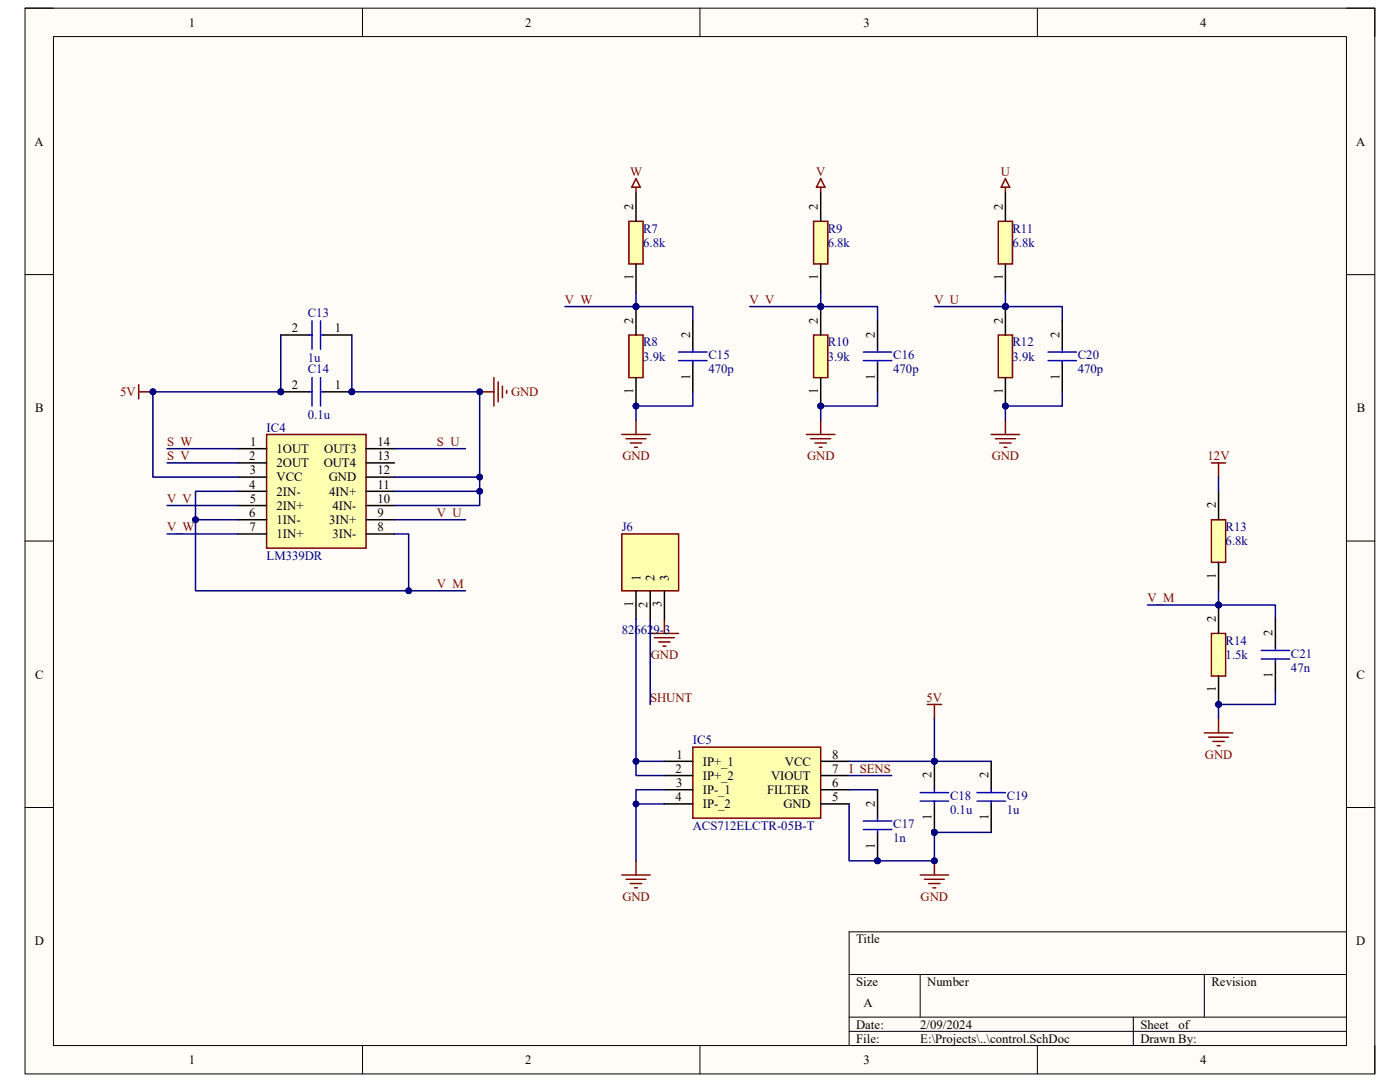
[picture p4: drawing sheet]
<svg xmlns="http://www.w3.org/2000/svg" width="279mm" height="216mm" viewBox="0 0 279 216" stroke-linecap="round" stroke-linejoin="round" font-family="sans-serif">
<path d="M5 1.6h269.4v212.7h-269.4z" fill-rule="evenodd" fill="#fffcf8"/>
<path d="M5 1.6h269.4v212.7h-269.4z" fill="none" stroke="#000" stroke-width=".2"/>
<path d="M10.7 7.3h258v201.3h-258z" fill-rule="evenodd" fill="#fffcf8"/>
<g fill="none" stroke="#000" stroke-width=".2">
<path d="M5 1.6h5.7M10.7 7.3h258v201.3h-258zM72.3 1.6v5.7M139.7 1.6v5.7M207 1.6v5.7M268.7 1.6h5.7v5.7M5 54.8h5.7M268.7 54.8h5.7M5 108h5.7M268.7 108h5.7M5 161.1h5.7M268.7 161.1h5.7"/>
<path d="M169.5 194.4h99.2M183.6 194.4v8.6M240.3 194.4v8.6M268.7 185.9h-99.2v22.7M72.3 208.6v5.7M139.7 208.6v5.7M169.5 203h99.2M169.5 205.8h99.2M207 208.6v5.7M226.2 203v5.6M274.4 208.6v5.7"/>
</g>
<path d="M53.2 86.7h19.9v22.7h-19.9z" fill-rule="evenodd" fill="#ffffb0"/>
<path d="M95.7 78.2h2.9M98.6 75.4v5.6M99.4 76.2v4M100.3 77.1v2.2M101.1 77.9v.6M53.2 86.7h19.9v22.7h-19.9z" fill="none" stroke="#800000" stroke-width=".3"/>
<g fill="none" stroke="#000" stroke-width=".3">
<path d="M47.5 89.5h5.7M47.5 92.4h5.7M47.5 95.2h5.7M47.5 98h5.7M73.1 89.5h5.6M73.1 92.4h5.6M73.1 95.2h5.6M73.1 98h5.6M47.5 100.9h5.7M47.5 103.7h5.7M47.5 106.5h5.7M73.1 100.9h5.6"/>
<path d="M73.1 103.7h5.6M73.1 106.5h5.6"/>
</g>
<circle cx="95.7" cy="78.2" r=".57" fill="#000080"/>
<circle cx="95.7" cy="78.2" r=".57" fill="none" stroke="#000080" stroke-width=".2"/>
<path d="M27.7 76.8v2.8M27.7 78.2h2.8" fill="none" stroke="#800000" stroke-width=".3"/>
<circle cx="30.5" cy="78.2" r=".57" fill="#000080"/>
<circle cx="30.5" cy="78.2" r=".57" fill="none" stroke="#000080" stroke-width=".2"/>
<g fill="none" stroke="#800000" stroke-width=".3">
<path d="M126.9 35.7l.9 1.7h-1.7zM126.9 37.4v1.1M163.8 35.7l.8 1.7h-1.7zM163.8 37.4v1.1M200.6 35.7l.9 1.7h-1.7zM200.6 37.4v1.1M124.1 86.7h5.7M124.9 87.5h4M125.8 88.4h2.3M126.6 89.2h.6M126.9 83.9v2.8M161 86.7h5.6"/>
<path d="M161.8 87.5h4M162.7 88.4h2.2M163.5 89.2h.6M163.8 83.9v2.8M197.8 86.7h5.7M198.7 87.5h3.9M199.5 88.4h2.3M200.4 89.2h.5M200.6 83.9v2.8M241.8 92.4h2.8M243.2 92.4v2.8M240.3 146.2h5.7"/>
<path d="M241.2 147.1h4M242.1 147.9h2.2M242.9 148.8h.6M243.2 143.4v2.8"/>
</g>
<path d="M138.3 149.1h25.5v14.2h-25.5z" fill-rule="evenodd" fill="#ffffb0"/>
<g fill="none" stroke="#800000" stroke-width=".3">
<path d="M138.3 149.1h25.5v14.2h-25.5zM185.1 140.6h2.8M186.5 140.6v2.8M124.1 174.6h5.7M124.9 175.5h4M125.8 176.3h2.3M126.6 177.2h.6M126.9 171.8v2.8M183.6 174.6h5.7M184.5 175.5h4M185.3 176.3h2.3M186.2 177.2h.6"/>
<path d="M186.5 171.8v2.8"/>
</g>
<path d="M132.6 151.9h5.7M132.6 154.7h5.7M132.6 157.6h5.7M163.8 151.9h5.7M163.8 154.7h5.7M163.8 157.6h5.7M132.6 160.4h5.7M163.8 160.4h5.7" fill="none" stroke="#000" stroke-width=".3"/>
<circle cx="186.5" cy="171.8" r=".57" fill="#000080"/>
<circle cx="186.5" cy="171.8" r=".57" fill="none" stroke="#000080" stroke-width=".2"/>
<path d="M129.8 126.4h5.6M130.6 127.2h4M131.5 128.1h2.2M132.3 128.9h.6M132.6 123.6v2.8" fill="none" stroke="#800000" stroke-width=".3"/>
<path d="M125.5 44.2h2.8v8.5h-2.8z" fill-rule="evenodd" fill="#ffffb0"/>
<path d="M125.5 44.2h2.8v8.5h-2.8z" fill="none" stroke="#800000" stroke-width=".3"/>
<path d="M126.9 38.5v5.7M126.9 52.7v5.6" fill="none" stroke="#000" stroke-width=".3"/>
<circle cx="126.9" cy="81" r=".57" fill="#000080"/>
<circle cx="126.9" cy="81" r=".57" fill="none" stroke="#000080" stroke-width=".2"/>
<circle cx="126.9" cy="61.2" r=".57" fill="#000080"/>
<circle cx="126.9" cy="61.2" r=".57" fill="none" stroke="#000080" stroke-width=".2"/>
<path d="M125.5 66.8h2.8v8.6h-2.8z" fill-rule="evenodd" fill="#ffffb0"/>
<path d="M125.5 66.8h2.8v8.6h-2.8z" fill="none" stroke="#800000" stroke-width=".3"/>
<path d="M126.9 75.4v5.6" fill="none" stroke="#000" stroke-width=".3"/>
<circle cx="126.9" cy="81" r=".57" fill="#000080"/>
<circle cx="126.9" cy="81" r=".57" fill="none" stroke="#000080" stroke-width=".2"/>
<path d="M126.9 61.2v5.6" fill="none" stroke="#000" stroke-width=".3"/>
<circle cx="126.9" cy="61.2" r=".57" fill="#000080"/>
<circle cx="126.9" cy="61.2" r=".57" fill="none" stroke="#000080" stroke-width=".2"/>
<circle cx="243.2" cy="140.6" r=".57" fill="#000080"/>
<circle cx="243.2" cy="140.6" r=".57" fill="none" stroke="#000080" stroke-width=".2"/>
<circle cx="243.2" cy="120.7" r=".57" fill="#000080"/>
<circle cx="243.2" cy="120.7" r=".57" fill="none" stroke="#000080" stroke-width=".2"/>
<path d="M241.8 126.4h2.8v8.5h-2.8z" fill-rule="evenodd" fill="#ffffb0"/>
<path d="M241.8 126.4h2.8v8.5h-2.8z" fill="none" stroke="#800000" stroke-width=".3"/>
<path d="M243.2 134.9v5.7" fill="none" stroke="#000" stroke-width=".3"/>
<circle cx="243.2" cy="140.6" r=".57" fill="#000080"/>
<circle cx="243.2" cy="140.6" r=".57" fill="none" stroke="#000080" stroke-width=".2"/>
<path d="M243.2 120.7v5.7" fill="none" stroke="#000" stroke-width=".3"/>
<circle cx="243.2" cy="120.7" r=".57" fill="#000080"/>
<circle cx="243.2" cy="120.7" r=".57" fill="none" stroke="#000080" stroke-width=".2"/>
<circle cx="163.8" cy="81" r=".57" fill="#000080"/>
<circle cx="163.8" cy="81" r=".57" fill="none" stroke="#000080" stroke-width=".2"/>
<circle cx="163.8" cy="61.2" r=".57" fill="#000080"/>
<circle cx="163.8" cy="61.2" r=".57" fill="none" stroke="#000080" stroke-width=".2"/>
<path d="M162.4 66.8h2.8v8.6h-2.8z" fill-rule="evenodd" fill="#ffffb0"/>
<path d="M162.4 66.8h2.8v8.6h-2.8z" fill="none" stroke="#800000" stroke-width=".3"/>
<path d="M163.8 75.4v5.6" fill="none" stroke="#000" stroke-width=".3"/>
<circle cx="163.8" cy="81" r=".57" fill="#000080"/>
<circle cx="163.8" cy="81" r=".57" fill="none" stroke="#000080" stroke-width=".2"/>
<path d="M163.8 61.2v5.6" fill="none" stroke="#000" stroke-width=".3"/>
<circle cx="163.8" cy="61.2" r=".57" fill="#000080"/>
<circle cx="163.8" cy="61.2" r=".57" fill="none" stroke="#000080" stroke-width=".2"/>
<circle cx="200.7" cy="81" r=".57" fill="#000080"/>
<circle cx="200.7" cy="81" r=".57" fill="none" stroke="#000080" stroke-width=".2"/>
<circle cx="200.7" cy="61.2" r=".57" fill="#000080"/>
<circle cx="200.7" cy="61.2" r=".57" fill="none" stroke="#000080" stroke-width=".2"/>
<path d="M199.2 66.8h2.9v8.6h-2.9z" fill-rule="evenodd" fill="#ffffb0"/>
<path d="M199.2 66.8h2.9v8.6h-2.9z" fill="none" stroke="#800000" stroke-width=".3"/>
<path d="M200.6 75.4v5.6" fill="none" stroke="#000" stroke-width=".3"/>
<circle cx="200.7" cy="81" r=".57" fill="#000080"/>
<circle cx="200.7" cy="81" r=".57" fill="none" stroke="#000080" stroke-width=".2"/>
<path d="M200.6 61.2v5.6" fill="none" stroke="#000" stroke-width=".3"/>
<circle cx="200.7" cy="61.2" r=".57" fill="#000080"/>
<circle cx="200.7" cy="61.2" r=".57" fill="none" stroke="#000080" stroke-width=".2"/>
<path d="M162.4 44.2h2.8v8.5h-2.8z" fill-rule="evenodd" fill="#ffffb0"/>
<path d="M162.4 44.2h2.8v8.5h-2.8z" fill="none" stroke="#800000" stroke-width=".3"/>
<path d="M163.8 38.5v5.7M163.8 52.7v5.6" fill="none" stroke="#000" stroke-width=".3"/>
<path d="M199.2 44.2h2.9v8.5h-2.9z" fill-rule="evenodd" fill="#ffffb0"/>
<path d="M199.2 44.2h2.9v8.5h-2.9z" fill="none" stroke="#800000" stroke-width=".3"/>
<path d="M200.6 38.5v5.7M200.6 52.7v5.6" fill="none" stroke="#000" stroke-width=".3"/>
<path d="M241.8 103.7h2.8v8.5h-2.8z" fill-rule="evenodd" fill="#ffffb0"/>
<path d="M241.8 103.7h2.8v8.5h-2.8z" fill="none" stroke="#800000" stroke-width=".3"/>
<path d="M243.2 98v5.7M243.2 112.2v5.7" fill="none" stroke="#000" stroke-width=".3"/>
<path d="M124.1 106.5h11.3v11.4h-11.3z" fill-rule="evenodd" fill="#ffffb0"/>
<path d="M124.1 106.5h11.3v11.4h-11.3z" fill="none" stroke="#800000" stroke-width=".3"/>
<path d="M126.9 117.9v5.7M129.8 117.9v5.7M132.6 117.9v5.7" fill="none" stroke="#000" stroke-width=".3"/>
<circle cx="186.5" cy="166.1" r=".57" fill="#000080"/>
<circle cx="186.5" cy="166.1" r=".57" fill="none" stroke="#000080" stroke-width=".2"/>
<circle cx="186.5" cy="151.9" r=".57" fill="#000080"/>
<circle cx="186.5" cy="151.9" r=".57" fill="none" stroke="#000080" stroke-width=".2"/>
<path d="M186.5 160.4v5.7" fill="none" stroke="#000" stroke-width=".3"/>
<circle cx="186.5" cy="166.1" r=".57" fill="#000080"/>
<circle cx="186.5" cy="166.1" r=".57" fill="none" stroke="#000080" stroke-width=".2"/>
<path d="M186.5 151.9v5.7" fill="none" stroke="#000" stroke-width=".3"/>
<circle cx="186.5" cy="151.9" r=".57" fill="#000080"/>
<circle cx="186.5" cy="151.9" r=".57" fill="none" stroke="#000080" stroke-width=".2"/>
<path d="M183.6 159.9h5.7M183.6 158.2h5.7M186.5 157.6v.6M186.5 159.9v.5M195 159.9h5.6M195 158.2h5.6M197.8 157.6v.6M197.8 159.9v.5" fill="none" stroke="#00f" stroke-width=".3"/>
<path d="M197.8 151.9v5.7M197.8 160.4v5.7" fill="none" stroke="#000" stroke-width=".3"/>
<circle cx="70.2" cy="78.2" r=".57" fill="#000080"/>
<circle cx="70.2" cy="78.2" r=".57" fill="none" stroke="#000080" stroke-width=".2"/>
<circle cx="56" cy="78.2" r=".57" fill="#000080"/>
<circle cx="56" cy="78.2" r=".57" fill="none" stroke="#000080" stroke-width=".2"/>
<path d="M64.5 78.2h5.7" fill="none" stroke="#000" stroke-width=".3"/>
<circle cx="70.2" cy="78.2" r=".57" fill="#000080"/>
<circle cx="70.2" cy="78.2" r=".57" fill="none" stroke="#000080" stroke-width=".2"/>
<path d="M56 78.2h5.7" fill="none" stroke="#000" stroke-width=".3"/>
<circle cx="56" cy="78.2" r=".57" fill="#000080"/>
<circle cx="56" cy="78.2" r=".57" fill="none" stroke="#000080" stroke-width=".2"/>
<path d="M61.7 78.2h.6M61.7 66.8h.6M62.3 64v5.7M62.3 75.4v5.6M64 64v5.7M64 75.4v5.6M64 78.2h.5M64 66.8h.5" fill="none" stroke="#00f" stroke-width=".3"/>
<path d="M56 66.8h5.7M64.5 66.8h5.7" fill="none" stroke="#000" stroke-width=".3"/>
<path d="M186.5 61.2h14.1" fill="none" stroke="#000080" stroke-width=".3"/>
<circle cx="200.7" cy="61.2" r=".57" fill="#000080"/>
<circle cx="200.7" cy="61.2" r=".57" fill="none" stroke="#000080" stroke-width=".2"/>
<path d="M47.5 98h-8.5v5.7" fill="none" stroke="#000080" stroke-width=".3"/>
<circle cx="39" cy="103.7" r=".57" fill="#000080"/>
<circle cx="39" cy="103.7" r=".57" fill="none" stroke="#000080" stroke-width=".2"/>
<path d="M33.4 106.5h14.1M33.4 100.9h14.1M78.7 106.5h2.9v11.4M78.7 103.7h14.2" fill="none" stroke="#000080" stroke-width=".3"/>
<circle cx="81.6" cy="117.9" r=".57" fill="#000080"/>
<circle cx="81.6" cy="117.9" r=".57" fill="none" stroke="#000080" stroke-width=".2"/>
<path d="M47.5 103.7h-8.5v14.2h53.9" fill="none" stroke="#000080" stroke-width=".3"/>
<circle cx="81.6" cy="117.9" r=".57" fill="#000080"/>
<circle cx="81.6" cy="117.9" r=".57" fill="none" stroke="#000080" stroke-width=".2"/>
<circle cx="39" cy="103.7" r=".57" fill="#000080"/>
<circle cx="39" cy="103.7" r=".57" fill="none" stroke="#000080" stroke-width=".2"/>
<path d="M149.6 61.2h14.2M33.4 89.5h14.1M33.4 92.4h14.1M78.7 89.5h14.2" fill="none" stroke="#000080" stroke-width=".3"/>
<circle cx="163.8" cy="61.2" r=".57" fill="#000080"/>
<circle cx="163.8" cy="61.2" r=".57" fill="none" stroke="#000080" stroke-width=".2"/>
<path d="M229 120.7h14.2" fill="none" stroke="#000080" stroke-width=".3"/>
<circle cx="243.2" cy="120.7" r=".57" fill="#000080"/>
<circle cx="243.2" cy="120.7" r=".57" fill="none" stroke="#000080" stroke-width=".2"/>
<path d="M243.2 120.7h11.3v2.9" fill="none" stroke="#000080" stroke-width=".3"/>
<circle cx="243.2" cy="120.7" r=".57" fill="#000080"/>
<circle cx="243.2" cy="120.7" r=".57" fill="none" stroke="#000080" stroke-width=".2"/>
<path d="M200.6 58.3v2.9" fill="none" stroke="#000080" stroke-width=".3"/>
<circle cx="200.7" cy="61.2" r=".57" fill="#000080"/>
<circle cx="200.7" cy="61.2" r=".57" fill="none" stroke="#000080" stroke-width=".2"/>
<path d="M200.6 61.2h11.4v2.8" fill="none" stroke="#000080" stroke-width=".3"/>
<circle cx="200.7" cy="61.2" r=".57" fill="#000080"/>
<circle cx="200.7" cy="61.2" r=".57" fill="none" stroke="#000080" stroke-width=".2"/>
<path d="M163.8 58.3v2.9" fill="none" stroke="#000080" stroke-width=".3"/>
<circle cx="163.8" cy="61.2" r=".57" fill="#000080"/>
<circle cx="163.8" cy="61.2" r=".57" fill="none" stroke="#000080" stroke-width=".2"/>
<path d="M163.8 61.2h11.3v2.8" fill="none" stroke="#000080" stroke-width=".3"/>
<circle cx="163.8" cy="61.2" r=".57" fill="#000080"/>
<circle cx="163.8" cy="61.2" r=".57" fill="none" stroke="#000080" stroke-width=".2"/>
<path d="M126.9 58.3v2.9" fill="none" stroke="#000080" stroke-width=".3"/>
<circle cx="126.9" cy="61.2" r=".57" fill="#000080"/>
<circle cx="126.9" cy="61.2" r=".57" fill="none" stroke="#000080" stroke-width=".2"/>
<path d="M112.7 61.2h14.2" fill="none" stroke="#000080" stroke-width=".3"/>
<circle cx="126.9" cy="61.2" r=".57" fill="#000080"/>
<circle cx="126.9" cy="61.2" r=".57" fill="none" stroke="#000080" stroke-width=".2"/>
<path d="M126.9 61.2h11.4v2.8" fill="none" stroke="#000080" stroke-width=".3"/>
<circle cx="126.9" cy="61.2" r=".57" fill="#000080"/>
<circle cx="126.9" cy="61.2" r=".57" fill="none" stroke="#000080" stroke-width=".2"/>
<path d="M126.9 123.6v28.3h5.7" fill="none" stroke="#000080" stroke-width=".3"/>
<circle cx="126.9" cy="151.9" r=".57" fill="#000080"/>
<circle cx="126.9" cy="151.9" r=".57" fill="none" stroke="#000080" stroke-width=".2"/>
<path d="M126.9 151.9v2.8h5.7" fill="none" stroke="#000080" stroke-width=".3"/>
<circle cx="126.9" cy="151.9" r=".57" fill="#000080"/>
<circle cx="126.9" cy="151.9" r=".57" fill="none" stroke="#000080" stroke-width=".2"/>
<path d="M132.6 157.6h-5.7v2.8h5.7" fill="none" stroke="#000080" stroke-width=".3"/>
<circle cx="126.9" cy="160.4" r=".57" fill="#000080"/>
<circle cx="126.9" cy="160.4" r=".57" fill="none" stroke="#000080" stroke-width=".2"/>
<path d="M126.9 160.4v11.4" fill="none" stroke="#000080" stroke-width=".3"/>
<circle cx="126.9" cy="160.4" r=".57" fill="#000080"/>
<circle cx="126.9" cy="160.4" r=".57" fill="none" stroke="#000080" stroke-width=".2"/>
<path d="M186.5 166.1v5.7" fill="none" stroke="#000080" stroke-width=".3"/>
<circle cx="186.5" cy="166.1" r=".57" fill="#000080"/>
<circle cx="186.5" cy="166.1" r=".57" fill="none" stroke="#000080" stroke-width=".2"/>
<circle cx="186.5" cy="171.8" r=".57" fill="#000080"/>
<circle cx="186.5" cy="171.8" r=".57" fill="none" stroke="#000080" stroke-width=".2"/>
<path d="M243.2 95.2v2.8M243.2 117.9v2.8M169.5 157.6h5.6M169.5 154.7h8.5" fill="none" stroke="#000080" stroke-width=".3"/>
<circle cx="243.2" cy="120.7" r=".57" fill="#000080"/>
<circle cx="243.2" cy="120.7" r=".57" fill="none" stroke="#000080" stroke-width=".2"/>
<path d="M138.3 78.2v2.8h-11.4v2.9M129.8 123.6v17" fill="none" stroke="#000080" stroke-width=".3"/>
<circle cx="126.9" cy="81" r=".57" fill="#000080"/>
<circle cx="126.9" cy="81" r=".57" fill="none" stroke="#000080" stroke-width=".2"/>
<path d="M175.1 78.2v2.8h-11.3v2.9" fill="none" stroke="#000080" stroke-width=".3"/>
<circle cx="163.8" cy="81" r=".57" fill="#000080"/>
<circle cx="163.8" cy="81" r=".57" fill="none" stroke="#000080" stroke-width=".2"/>
<path d="M212 78.2v2.8h-11.4v2.9" fill="none" stroke="#000080" stroke-width=".3"/>
<circle cx="200.7" cy="81" r=".57" fill="#000080"/>
<circle cx="200.7" cy="81" r=".57" fill="none" stroke="#000080" stroke-width=".2"/>
<path d="M254.5 137.7v2.9h-11.3v2.8" fill="none" stroke="#000080" stroke-width=".3"/>
<circle cx="243.2" cy="140.6" r=".57" fill="#000080"/>
<circle cx="243.2" cy="140.6" r=".57" fill="none" stroke="#000080" stroke-width=".2"/>
<path d="M186.5 143.4v8.5h-17" fill="none" stroke="#000080" stroke-width=".3"/>
<circle cx="186.5" cy="151.9" r=".57" fill="#000080"/>
<circle cx="186.5" cy="151.9" r=".57" fill="none" stroke="#000080" stroke-width=".2"/>
<path d="M186.5 151.9h11.3" fill="none" stroke="#000080" stroke-width=".3"/>
<circle cx="186.5" cy="151.9" r=".57" fill="#000080"/>
<circle cx="186.5" cy="151.9" r=".57" fill="none" stroke="#000080" stroke-width=".2"/>
<path d="M186.5 166.1h11.3" fill="none" stroke="#000080" stroke-width=".3"/>
<circle cx="186.5" cy="166.1" r=".57" fill="#000080"/>
<circle cx="186.5" cy="166.1" r=".57" fill="none" stroke="#000080" stroke-width=".2"/>
<path d="M56 66.8v11.4" fill="none" stroke="#000080" stroke-width=".3"/>
<circle cx="56" cy="78.2" r=".57" fill="#000080"/>
<circle cx="56" cy="78.2" r=".57" fill="none" stroke="#000080" stroke-width=".2"/>
<path d="M70.2 66.8v11.4" fill="none" stroke="#000080" stroke-width=".3"/>
<circle cx="70.2" cy="78.2" r=".57" fill="#000080"/>
<circle cx="70.2" cy="78.2" r=".57" fill="none" stroke="#000080" stroke-width=".2"/>
<path d="M30.5 78.2h25.5" fill="none" stroke="#000080" stroke-width=".3"/>
<circle cx="56" cy="78.2" r=".57" fill="#000080"/>
<circle cx="56" cy="78.2" r=".57" fill="none" stroke="#000080" stroke-width=".2"/>
<circle cx="30.5" cy="78.2" r=".57" fill="#000080"/>
<circle cx="30.5" cy="78.2" r=".57" fill="none" stroke="#000080" stroke-width=".2"/>
<path d="M30.5 78.2v17h17" fill="none" stroke="#000080" stroke-width=".3"/>
<circle cx="30.5" cy="78.2" r=".57" fill="#000080"/>
<circle cx="30.5" cy="78.2" r=".57" fill="none" stroke="#000080" stroke-width=".2"/>
<path d="M70.2 78.2h25.5v17h-17" fill="none" stroke="#000080" stroke-width=".3"/>
<circle cx="70.2" cy="78.2" r=".57" fill="#000080"/>
<circle cx="70.2" cy="78.2" r=".57" fill="none" stroke="#000080" stroke-width=".2"/>
<circle cx="95.7" cy="78.2" r=".57" fill="#000080"/>
<circle cx="95.7" cy="78.2" r=".57" fill="none" stroke="#000080" stroke-width=".2"/>
<circle cx="95.7" cy="95.2" r=".57" fill="#000080"/>
<circle cx="95.7" cy="95.2" r=".57" fill="none" stroke="#000080" stroke-width=".2"/>
<path d="M95.7 95.2v2.8" fill="none" stroke="#000080" stroke-width=".3"/>
<circle cx="95.7" cy="98" r=".57" fill="#000080"/>
<circle cx="95.7" cy="98" r=".57" fill="none" stroke="#000080" stroke-width=".2"/>
<circle cx="95.7" cy="95.2" r=".57" fill="#000080"/>
<circle cx="95.7" cy="95.2" r=".57" fill="none" stroke="#000080" stroke-width=".2"/>
<path d="M78.7 98h17v2.9h-17" fill="none" stroke="#000080" stroke-width=".3"/>
<circle cx="95.7" cy="98" r=".57" fill="#000080"/>
<circle cx="95.7" cy="98" r=".57" fill="none" stroke="#000080" stroke-width=".2"/>
<path d="M138.3 64v5.7M138.3 72.5v5.7M175.1 64v5.7M175.1 72.5v5.7M212 64v5.7M212 72.5v5.7M254.5 123.6v5.6M254.5 132.1v5.6" fill="none" stroke="#000" stroke-width=".3"/>
<g fill="none" stroke="#00f" stroke-width=".3">
<path d="M135.4 72h5.7M135.4 70.2h5.7M138.3 69.7v.5M138.3 72v.5M172.3 72h5.7M172.3 70.3h5.7M175.1 69.7v.6M175.1 72v.5M209.2 72h5.6M209.2 70.3h5.6M212 69.7v.6M212 72v.5"/>
<path d="M251.7 131.5h5.7M251.7 129.8h5.7M254.5 129.2v.6M254.5 131.5v.6"/>
</g>
<circle cx="175.1" cy="171.8" r=".57" fill="#000080"/>
<circle cx="175.1" cy="171.8" r=".57" fill="none" stroke="#000080" stroke-width=".2"/>
<path d="M175.1 166.1v5.7" fill="none" stroke="#000" stroke-width=".3"/>
<circle cx="175.1" cy="171.8" r=".57" fill="#000080"/>
<circle cx="175.1" cy="171.8" r=".57" fill="none" stroke="#000080" stroke-width=".2"/>
<path d="M175.1 157.6v5.7" fill="none" stroke="#000" stroke-width=".3"/>
<path d="M172.3 165.5h5.7M172.3 163.8h5.7M175.1 163.3v.5M175.1 165.5v.6" fill="none" stroke="#00f" stroke-width=".3"/>
<path d="M169.5 160.4v11.4h17" fill="none" stroke="#000080" stroke-width=".3"/>
<circle cx="175.1" cy="171.8" r=".57" fill="#000080"/>
<circle cx="175.1" cy="171.8" r=".57" fill="none" stroke="#000080" stroke-width=".2"/>
<circle cx="186.5" cy="171.8" r=".57" fill="#000080"/>
<circle cx="186.5" cy="171.8" r=".57" fill="none" stroke="#000080" stroke-width=".2"/>
<g font-size="2.5">
<text x="37.7" y="5.3">1</text>
<text x="104.8" y="5.3">2</text>
<text x="172.3" y="5.3">3</text>
<text x="239.5" y="5.3">4</text>
<text x="6.9" y="29.1">A</text>
<text x="270.6" y="29.1">A</text>
<text x="126.4" y="41.9" transform="rotate(-90 126.4 41.9)">2</text>
<text x="163.2" y="41.9" transform="rotate(-90 163.2 41.9)">2</text>
<text x="200.1" y="41.9" transform="rotate(-90 200.1 41.9)">2</text>
<text x="126.4" y="55.9" transform="rotate(-90 126.4 55.9)">1</text>
<text x="163.2" y="55.9" transform="rotate(-90 163.2 55.9)">1</text>
<text x="200.1" y="55.9" transform="rotate(-90 200.1 55.9)">1</text>
<text x="126.4" y="64.6" transform="rotate(-90 126.4 64.6)">2</text>
<text x="163.2" y="64.6" transform="rotate(-90 163.2 64.6)">2</text>
<text x="200.1" y="64.6" transform="rotate(-90 200.1 64.6)">2</text>
<text x="58.3" y="66.3">2</text>
<text x="66.8" y="66.3">1</text>
<text x="137.7" y="67.4" transform="rotate(-90 137.7 67.4)">2</text>
<text x="174.6" y="67.4" transform="rotate(-90 174.6 67.4)">2</text>
<text x="211.5" y="67.4" transform="rotate(-90 211.5 67.4)">2</text>
<text x="58.3" y="77.6">2</text>
<text x="66.8" y="77.6">1</text>
<text x="137.7" y="75.7" transform="rotate(-90 137.7 75.7)">1</text>
<text x="174.6" y="75.7" transform="rotate(-90 174.6 75.7)">1</text>
<text x="211.5" y="75.7" transform="rotate(-90 211.5 75.7)">1</text>
<text x="7" y="82.3">B</text>
<text x="126.4" y="78.6" transform="rotate(-90 126.4 78.6)">1</text>
<text x="163.2" y="78.6" transform="rotate(-90 163.2 78.6)">1</text>
<text x="200.1" y="78.6" transform="rotate(-90 200.1 78.6)">1</text>
<text x="270.8" y="82.3">B</text>
<text x="50" y="89">1</text>
<text x="75.3" y="89">14</text>
<text x="49.7" y="91.8">2</text>
<text x="49.9" y="94.7">3</text>
<text x="55.2" y="90.4">1OUT</text>
<text x="55.2" y="93.2">2OUT</text>
<text x="64.6" y="93.2">OUT4</text>
<text x="64.7" y="90.4">OUT3</text>
<text x="75.3" y="91.8">13</text>
<text x="75.3" y="94.7">12</text>
<text x="49.7" y="97.5">4</text>
<text x="49.8" y="100.3">5</text>
<text x="55.2" y="96.1">VCC</text>
<text x="55.2" y="98.9">2IN-</text>
<text x="55.2" y="101.7">2IN+</text>
<text x="65.6" y="96.1">GND</text>
<text x="65.7" y="98.9">4IN+</text>
<text x="66.3" y="101.7">4IN-</text>
<text x="75.3" y="97.5">11</text>
<text x="75.3" y="100.3">10</text>
<text x="242.6" y="101.4" transform="rotate(-90 242.6 101.4)">2</text>
<text x="49.7" y="103.2">6</text>
<text x="49.8" y="106">7</text>
<text x="55.2" y="104.6">1IN-</text>
<text x="55.2" y="107.4">1IN+</text>
<text x="65.7" y="104.6">3IN+</text>
<text x="66.3" y="107.4">3IN-</text>
<text x="75.3" y="103.2">9</text>
<text x="75.3" y="106">8</text>
<text x="127.8" y="115.9" transform="rotate(-90 127.8 115.9)">1</text>
<text x="130.6" y="115.9" transform="rotate(-90 130.6 115.9)">2</text>
<text x="133.5" y="115.9" transform="rotate(-90 133.5 115.9)">3</text>
<text x="242.6" y="115.4" transform="rotate(-90 242.6 115.4)">1</text>
<text x="126.4" y="121.1" transform="rotate(-90 126.4 121.1)">1</text>
<text x="129.2" y="121.3" transform="rotate(-90 129.2 121.3)">2</text>
<text x="132" y="121.2" transform="rotate(-90 132 121.2)">3</text>
<text x="242.6" y="124.1" transform="rotate(-90 242.6 124.1)">2</text>
<text x="254" y="127" transform="rotate(-90 254 127)">2</text>
<text x="7" y="135.4">C</text>
<text x="254" y="135.3" transform="rotate(-90 254 135.3)">1</text>
<text x="270.7" y="135.4">C</text>
<text x="242.6" y="138.1" transform="rotate(-90 242.6 138.1)">1</text>
<text x="134.8" y="154.2">2</text>
<text x="135" y="151.4">1</text>
<text x="140.3" y="152.8">IP+_1</text>
<text x="140.3" y="155.6">IP+_2</text>
<text x="153.9" y="155.6">VIOUT</text>
<text x="156.6" y="152.8">VCC</text>
<text x="166.1" y="151.4">8</text>
<text x="166.1" y="154.2">7</text>
<text x="185.9" y="155.3" transform="rotate(-90 185.9 155.3)">2</text>
<text x="197.3" y="155.3" transform="rotate(-90 197.3 155.3)">2</text>
<text x="134.8" y="159.9">4</text>
<text x="134.9" y="157">3</text>
<text x="140.3" y="158.5">IP-_1</text>
<text x="140.3" y="161.3">IP-_2</text>
<text x="153.1" y="158.5">FILTER</text>
<text x="156.3" y="161.3">GND</text>
<text x="166.1" y="157">6</text>
<text x="166.1" y="159.9">5</text>
<text x="174.6" y="161" transform="rotate(-90 174.6 161)">2</text>
<text x="185.9" y="163.7" transform="rotate(-90 185.9 163.7)">1</text>
<text x="197.3" y="163.7" transform="rotate(-90 197.3 163.7)">1</text>
<text x="174.6" y="169.3" transform="rotate(-90 174.6 169.3)">1</text>
<text x="6.9" y="188.6">D</text>
<text x="170.9" y="188.2">Title</text>
<text x="270.7" y="188.6">D</text>
<text x="170.9" y="196.7">Size</text>
<text x="185" y="196.7">Number</text>
<text x="241.8" y="196.7">Revision</text>
<text x="172.3" y="201">A</text>
<text x="170.9" y="205.2">Date:</text>
<text x="170.9" y="208.1">File:</text>
<text x="183.6" y="205.2">2/09/2024</text>
<text x="183.7" y="208.1">E:\Projects\..\control.SchDoc</text>
<text x="227.6" y="205.2">Sheet</text>
<text x="227.6" y="208.1">Drawn By:</text>
<text x="235.2" y="205.2">of</text>
<text x="37.7" y="212.3">1</text>
<text x="104.8" y="212.3">2</text>
<text x="172.3" y="212.3">3</text>
<text x="239.5" y="212.3">4</text>
</g>
<g font-size="2.5" fill="#800000">
<text x="125.7" y="35.1">W</text>
<text x="162.9" y="35.1">V</text>
<text x="199.7" y="35.1">U</text>
<text x="112.7" y="60.6">V_W</text>
<text x="149.6" y="60.6">V_V</text>
<text x="186.5" y="60.6">V_U</text>
<text x="24" y="79">5V</text>
<text x="102" y="79">GND</text>
<text x="33.4" y="89">S_W</text>
<text x="87.2" y="89">S_U</text>
<text x="33.4" y="91.8">S_V</text>
<text x="124.2" y="91.8">GND</text>
<text x="161.1" y="91.8">GND</text>
<text x="197.9" y="91.8">GND</text>
<text x="241" y="91.8">12V</text>
<text x="33.4" y="100.3">V_V</text>
<text x="33.4" y="106">V_W</text>
<text x="87.2" y="103.2">V_U</text>
<text x="87.2" y="117.3">V_M</text>
<text x="229" y="120.2">V_M</text>
<text x="129.9" y="131.5">GND</text>
<text x="129.8" y="140">SHUNT</text>
<text x="184.9" y="140">5V</text>
<text x="169.5" y="154.2">I_SENS</text>
<text x="240.5" y="151.4">GND</text>
<text x="124.2" y="179.7">GND</text>
<text x="183.7" y="179.7">GND</text>
</g>
<g font-size="2.5" fill="#000080">
<text x="128.4" y="46.4">R7</text>
<text x="165.2" y="46.4">R9</text>
<text x="202.1" y="46.4">R11</text>
<text x="128.4" y="49.3">6.8k</text>
<text x="165.2" y="49.3">6.8k</text>
<text x="202.1" y="49.3">6.8k</text>
<text x="61.4" y="63.2">C13</text>
<text x="128.4" y="69.1">R8</text>
<text x="128.4" y="72">3.9k</text>
<text x="141.4" y="71.7">C15</text>
<text x="165.2" y="69.1">R10</text>
<text x="165.2" y="72">3.9k</text>
<text x="178.3" y="71.7">C16</text>
<text x="202.1" y="69.1">R12</text>
<text x="202.1" y="72">3.9k</text>
<text x="215.1" y="71.7">C20</text>
<text x="61.4" y="74.5">C14</text>
<text x="61.4" y="72.3">1u</text>
<text x="141.4" y="74.5">470p</text>
<text x="178.3" y="74.5">470p</text>
<text x="215.1" y="74.5">470p</text>
<text x="61.4" y="83.6">0.1u</text>
<text x="53.2" y="86.1">IC4</text>
<text x="124.1" y="106">J6</text>
<text x="244.6" y="106">R13</text>
<text x="53.2" y="111.7">LM339DR</text>
<text x="244.6" y="108.8">6.8k</text>
<text x="124.1" y="126.4">826629-3</text>
<text x="244.6" y="128.7">R14</text>
<text x="244.6" y="131.5">1.5k</text>
<text x="257.6" y="131.2">C21</text>
<text x="257.6" y="134.1">47n</text>
<text x="138.3" y="148.5">IC5</text>
<text x="189.6" y="159.6">C18</text>
<text x="200.9" y="159.6">C19</text>
<text x="138.3" y="165.5">ACS712ELCTR-05B-T</text>
<text x="178.3" y="165.3">C17</text>
<text x="189.6" y="162.4">0.1u</text>
<text x="200.9" y="162.4">1u</text>
<text x="178.3" y="168.1">1n</text>
</g>
</svg>
